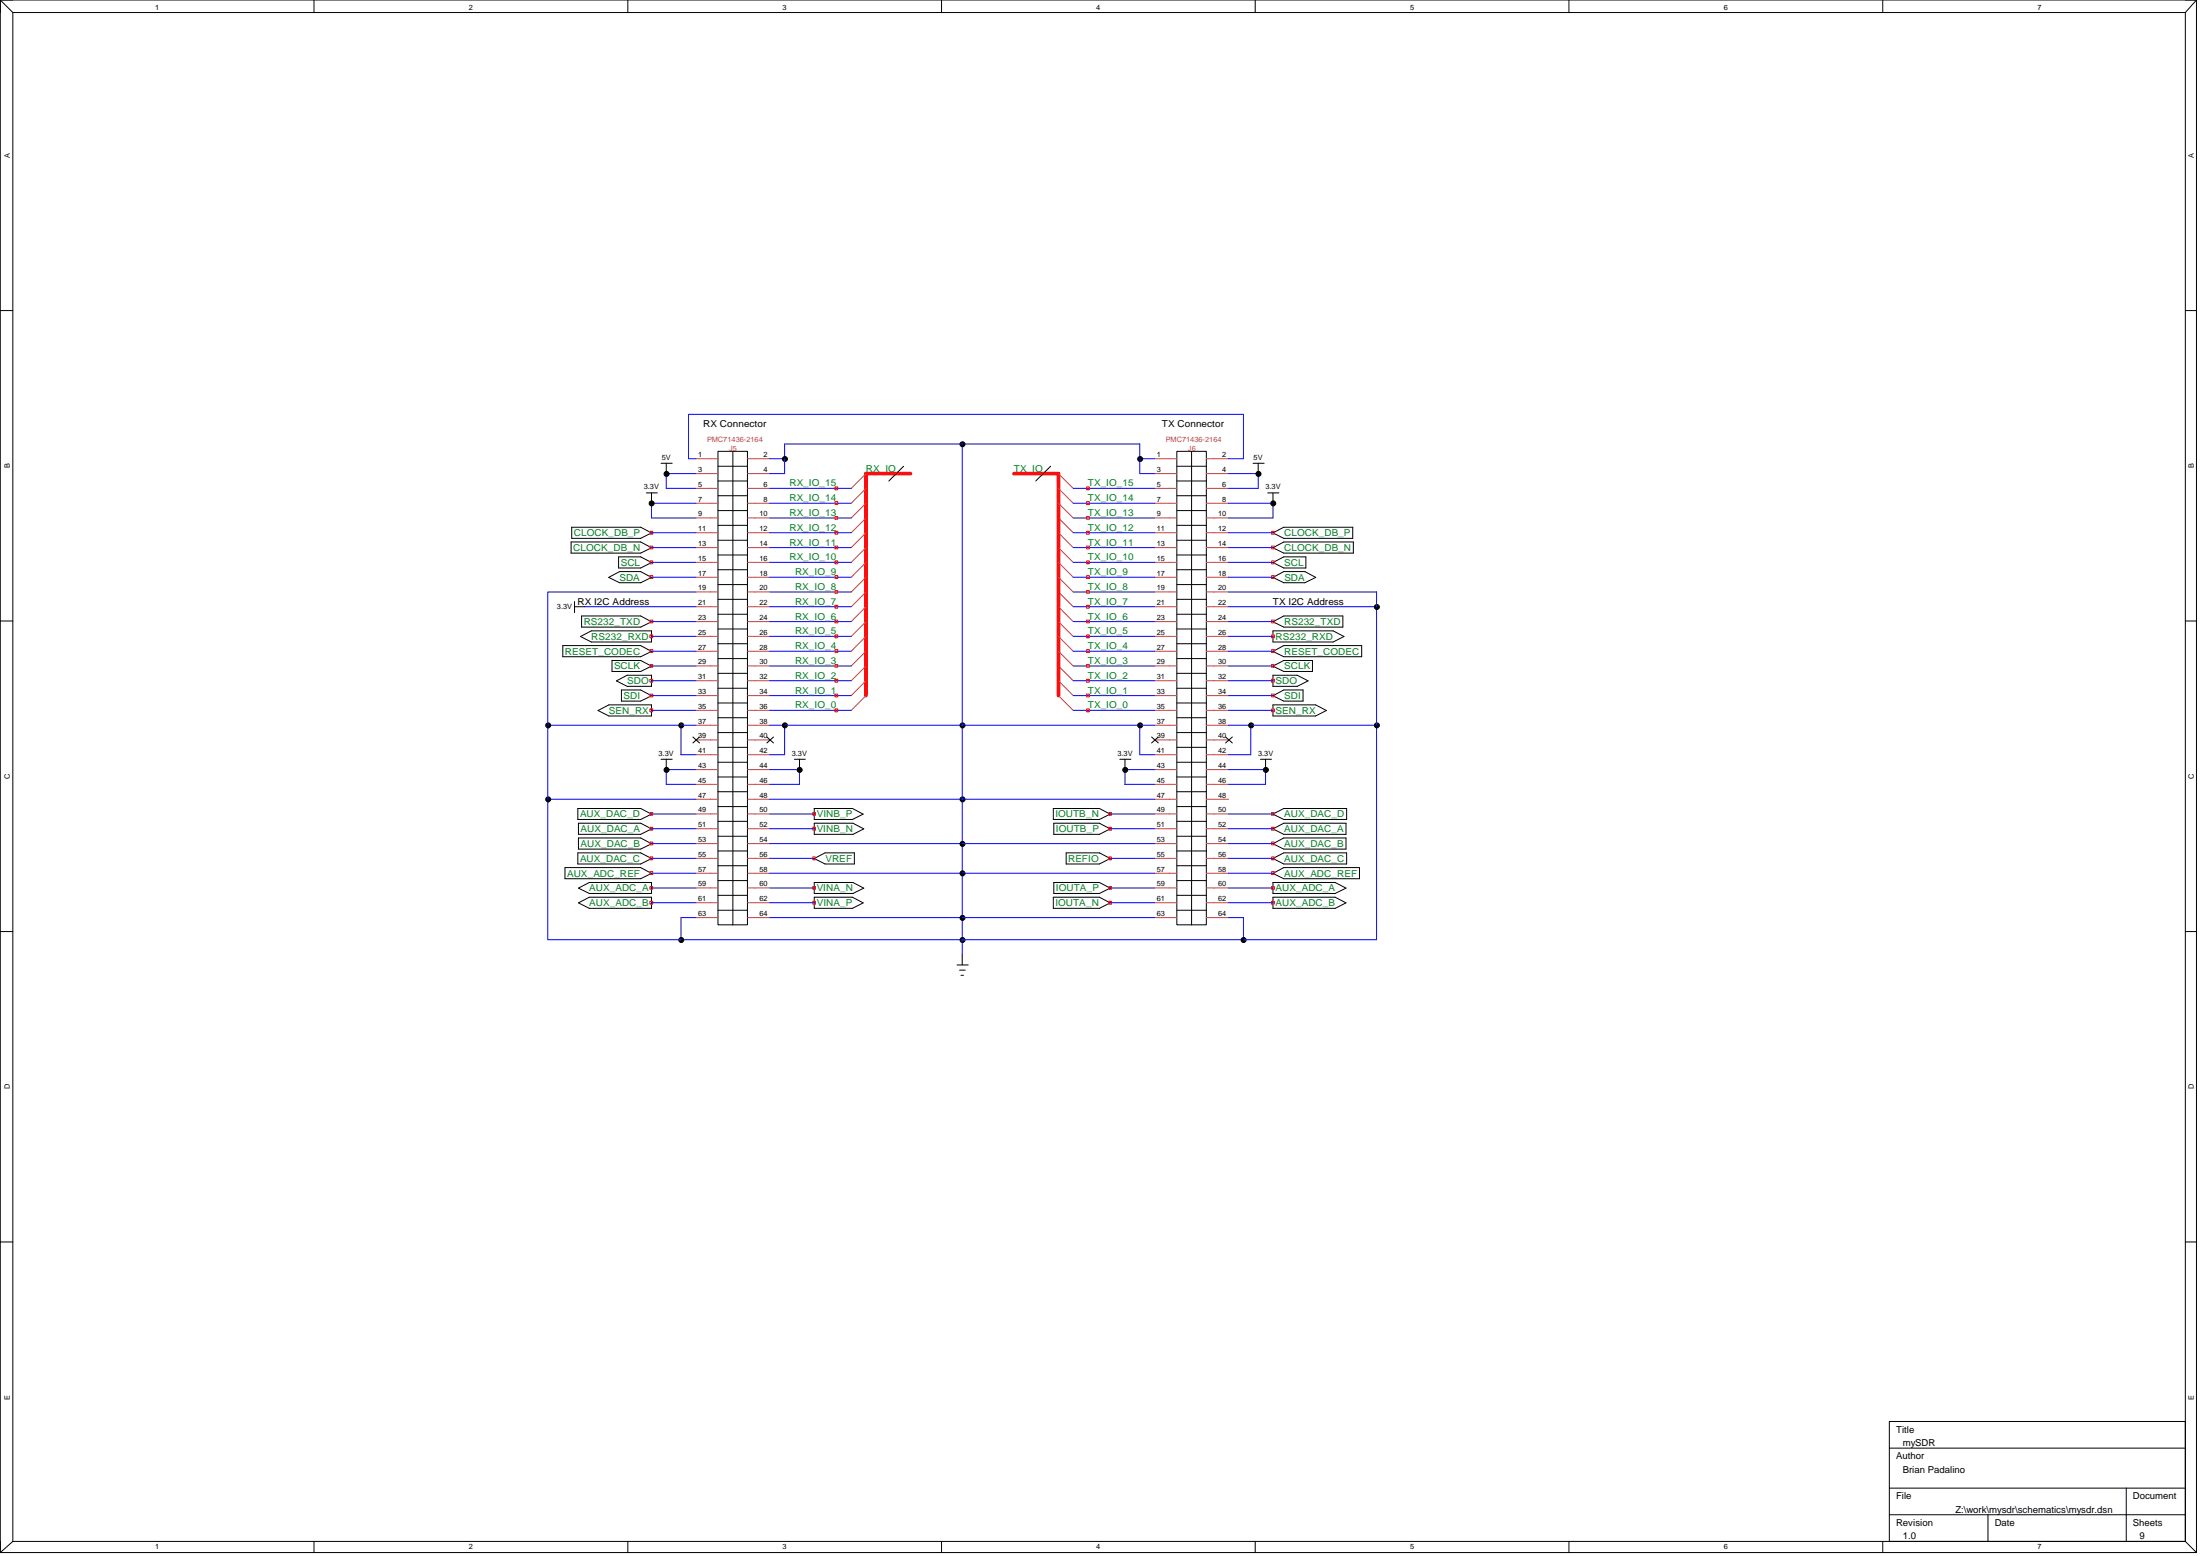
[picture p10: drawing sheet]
<svg xmlns="http://www.w3.org/2000/svg" width="594mm" height="420mm" viewBox="0 0 594 420" stroke-linecap="round" stroke-linejoin="round" font-family="sans-serif">
<g fill="none" stroke="#000" stroke-width=".27">
<path d="M.1 0h593M.1 0v419.2M.1 0l3.4 3.4M3.5 3.4h586.6M3.5 3.4v412.8M84.8 0v3.4M169.5 0v3.4M254.2 0v3.4M339 0v3.4M423.7 0v3.4M508.4 0v3.4M590.1 3.4v412.8"/>
<path d="M593.1 0v419.2M593.1 0l-3 3.4M.1 83.9h3.4M590.1 83.9h3M174.5 133.1h3M175.9 133.1v2.8M178.5 125.1h3M179.9 125.1v2.8M193.9 121.9h7.9v127.8h-7.9zM193.9 125.9h8M193.9 129.9h8M193.9 133.9h8"/>
<path d="M193.9 137.9h8M197.9 121.9v127.9M244 125.9l-4 4M283.7 125.9l-4 4M317.8 121.9h7.9v127.8h-7.9zM317.8 125.9h8M317.8 129.9h8M317.8 133.9h8M317.8 137.9h8M321.8 121.9v127.9M338.4 125.1h3M339.8 125.1v2.8"/>
<path d="M342.3 133.1h3M343.7 133.1v2.8M154.2 146.3h18.8l2.9 1.6-2.9 1.5h-18.8zM154.4 142.4h18.6l2.9 1.5-2.9 1.5h-18.6zM164.4 155.9l2.9-1.6h5.7l2.9 1.6-2.9 1.5h-5.7zM167 150.4h6l2.9 1.5-2.9 1.5h-6zM193.9 141.9h8M193.9 145.9h8M193.9 149.9h8M193.9 153.8h8M193.9 157.9h8M317.8 141.9h8"/>
<path d="M317.8 145.9h8M317.8 149.9h8M317.8 153.8h8M317.8 157.9h8M343.7 143.9l3-1.5h18.6v3h-18.6zM343.7 147.9l3-1.6h18.8v3.1h-18.8zM343.7 151.9l3-1.5h5.9v3h-5.9zM343.7 155.9l3-1.6h5.7l2.9 1.6-2.9 1.5h-5.7zM.1 167.7h3.4M152 174.3h21l2.9 1.6-2.9 1.4h-21zM155.1 162.4v3M155.1 163.8h2.8"/>
<path d="M156.8 171.9l2.9-1.6h16.2v3.1h-16.2zM157 166.3h16l2.9 1.6-2.9 1.4h-16zM165.3 178.4h7.7l2.9 1.5-2.9 1.4h-7.7zM193.9 161.8h8M193.9 165.9h8M193.9 169.8h8M193.9 173.8h8M193.9 177.8h8M317.8 161.8h8M317.8 165.9h8M317.8 169.8h8M317.8 173.8h8"/>
<path d="M317.8 177.8h8M343.7 179.9l3-1.5h7.7v2.9h-7.7zM343.7 175.9l3-1.6h21v3h-21zM343.7 167.9l3-1.6h15.9v3h-15.9zM343.7 170.3h16.3l2.9 1.6-2.9 1.5h-16.3zM590.1 167.7h3M161.5 191.9l2.9-1.6h11.5v3h-11.5zM166.4 183.9l3-1.6h6.5v3h-6.5zM167.8 186.3h5.2l2.9 1.6-2.9 1.4h-5.2zM187.1 199l1.8 1.6M188.9 199l-1.8 1.6M193.9 181.8h8"/>
<path d="M193.9 185.8h8M193.9 189.8h8M193.9 193.8h8M193.9 197.8h8M207.1 199l1.8 1.6M208.9 199l-1.8 1.6M311 199l1.8 1.6M312.8 199l-1.8 1.6M317.8 181.8h8M317.8 185.8h8M317.8 189.8h8M317.8 193.8h8"/>
<path d="M317.8 197.8h8M331 199l1.8 1.6M332.8 199l-1.8 1.6M343.7 182.3h6.6l2.9 1.6-2.9 1.4h-6.6zM343.7 187.9l3-1.6h5.2v3h-5.2zM343.7 190.3h11.6l2.9 1.6-2.9 1.4h-11.6zM156 218.3h17l2.9 1.5-2.9 1.5h-17zM178.5 205h3M179.9 205v2.8M193.9 201.8h8M193.9 205.8h8M193.9 209.8h8"/>
<path d="M193.9 213.8h8M193.9 217.8h8M214.5 205h3M215.9 205v2.8M219.9 218.3h10.3l2.9 1.5-2.9 1.5h-10.3zM284.4 218.3h12.5l2.9 1.5-2.9 1.5h-12.5zM302.4 205h3M303.8 205v2.8M317.8 201.8h8M317.8 205.8h8M317.8 209.8h8M317.8 213.8h8"/>
<path d="M317.8 217.8h8M340.4 205h3M341.8 205v2.8M343.7 219.8l3-1.5h16.9v3h-16.9zM152.6 234.3h20.4l2.9 1.5-2.9 1.5h-20.4zM156 230.3h17l2.9 1.5-2.9 1.5h-17zM156.2 239.8l2.9-1.5h16.8v3h-16.8zM156.2 222.3h16.8l2.9 1.5-2.9 1.5h-16.8zM156.2 226.3h16.8l2.9 1.5-2.9 1.5h-16.8zM193.9 221.8h8M193.9 225.8h8M193.9 229.8h8"/>
<path d="M193.9 233.8h8M193.9 237.8h8M219.9 222.3h10.4l2.9 1.5-2.9 1.5h-10.4zM219.9 231.8l2.9-1.5h7.9v3h-7.9zM219.9 238.3h10.4l2.9 1.5-2.9 1.5h-10.4zM284.6 222.3h12.3l2.9 1.5-2.9 1.5h-12.3zM284.6 238.3h12.3l2.9 1.5-2.9 1.5h-12.3zM287.9 230.3h9l2.9 1.5-2.9 1.5h-9zM317.8 221.8h8M317.8 225.8h8M317.8 229.8h8M317.8 233.8h8"/>
<path d="M317.8 237.8h8M343.7 223.8l3-1.5h16.8v3h-16.8zM343.7 227.8l3-1.5h16.8v3h-16.8zM343.7 231.8l3-1.5h16.9v3h-16.9zM343.7 235.8l3-1.5h20.4v3h-20.4zM343.7 238.3h16.8l3 1.5-3 1.5h-16.8zM.1 251.5h3.4M156.2 243.8l2.9-1.5h16.8v3h-16.8zM193.9 241.8h8M193.9 245.8h8M219.9 242.3h10.3l2.9 1.5-2.9 1.5h-10.3zM259.8 257.8v2.8"/>
<path d="M284.4 242.3h12.5l2.9 1.5-2.9 1.5h-12.5zM317.8 241.8h8M317.8 245.8h8M343.7 242.3h16.8l3 1.5-3 1.5h-16.8zM590.1 251.5h3M258.4 260.6h3M259.1 262h1.5M259.5 263.4h.7M.1 335.4h3.4M590.1 335.4h3M510.2 391h79.9M590.1 383.8h-79.9v32.4"/>
<path d="M.1 419.2h593M3.5 416.2h586.6M3.5 416.2l-3.4 3M84.8 416.2v3M169.5 416.2v3M254.2 416.2v3M339 416.2v3M423.7 416.2v3M508.4 416.2v3M510.2 401.8h79.9M510.2 409h79.9M536.8 409v7.2"/>
<path d="M574.2 401.8v14.4M590.1 416.2l3 3"/>
<circle cx="259.9" cy="120" r=".68"/>
<circle cx="176" cy="135.9" r=".68"/>
<circle cx="180" cy="128" r=".68"/>
<circle cx="212" cy="123.9" r=".68"/>
<circle cx="307.9" cy="123.9" r=".68"/>
<circle cx="339.8" cy="128" r=".68"/>
<circle cx="343.8" cy="135.9" r=".68"/>
<circle cx="371.8" cy="163.9" r=".68"/>
<circle cx="148" cy="195.9" r=".68"/>
<circle cx="184" cy="195.9" r=".68"/>
<circle cx="212" cy="195.9" r=".68"/>
<circle cx="259.9" cy="195.9" r=".68"/>
<circle cx="307.9" cy="195.9" r=".68"/>
<circle cx="337.9" cy="195.9" r=".68"/>
<circle cx="371.8" cy="195.9" r=".68"/>
<circle cx="148" cy="215.9" r=".68"/>
<circle cx="180" cy="207.9" r=".68"/>
<circle cx="215.9" cy="207.9" r=".68"/>
<circle cx="259.9" cy="215.9" r=".68"/>
<circle cx="303.9" cy="207.9" r=".68"/>
<circle cx="341.8" cy="207.9" r=".68"/>
<circle cx="259.9" cy="235.8" r=".68"/>
<circle cx="259.9" cy="227.9" r=".68"/>
<circle cx="184" cy="253.8" r=".68"/>
<circle cx="259.9" cy="253.8" r=".68"/>
<circle cx="259.9" cy="247.9" r=".68"/>
<circle cx="335.8" cy="253.8" r=".68"/>
</g>
<g fill="none" stroke="#c04040" stroke-width=".27">
<path d="M187.9 123.9h6M187.9 127.9h6M187.9 131.9h6M187.9 135.9h6M187.9 139.9h6M201.9 123.9h6M201.9 127.9h6M201.9 131.9h6M201.9 135.9h6M201.9 139.9h6M233.8 127.9l-3.9 4M233.8 131.9l-3.9 4"/>
<path d="M233.8 135.9l-3.9 4M233.8 139.9l-3.9 3.9M285.8 131.9l4 4M285.8 135.9l4 4M285.8 139.9l4 3.9M285.8 127.9l4 4M311.8 123.9h6M311.8 127.9h6M311.8 131.9h6M311.8 135.9h6M311.8 139.9h6M325.8 123.9h6"/>
<path d="M325.8 127.9h6M325.8 131.9h6M325.8 135.9h6M325.8 139.9h6M187.9 143.8h6M187.9 147.9h6M187.9 151.8h6M187.9 155.9h6M187.9 159.9h6M201.9 143.8h6M201.9 147.9h6M201.9 151.8h6"/>
<path d="M201.9 155.9h6M201.9 159.9h6M233.8 143.8l-3.9 4.1M233.8 147.9l-3.9 3.9M233.8 151.8l-3.9 4.1M233.8 155.9l-3.9 4M233.8 159.9l-3.9 3.9M285.8 143.8l4 4.1M285.8 147.9l4 3.9M285.8 151.8l4 4.1M285.8 155.9l4 4M285.8 159.9l4 3.9"/>
<path d="M311.8 143.8h6M311.8 147.9h6M311.8 151.8h6M311.8 155.9h6M311.8 159.9h6M325.8 143.8h6M325.8 147.9h6M325.8 151.8h6M325.8 155.9h6M325.8 159.9h6M187.9 163.8h6M187.9 167.9h6"/>
<path d="M187.9 171.8h6M187.9 175.9h6M187.9 179.8h6M201.9 163.8h6M201.9 167.9h6M201.9 171.8h6M201.9 175.9h6M201.9 179.8h6M233.8 163.8l-3.9 4.1M233.8 167.9l-3.9 3.9M233.8 171.8l-3.9 4.1M233.8 175.9l-3.9 3.9"/>
<path d="M233.8 179.8l-3.9 4M285.8 163.8l4 4.1M285.8 167.9l4 3.9M285.8 171.8l4 4.1M285.8 175.9l4 3.9M285.8 179.8l4 4M311.8 163.8h6M311.8 167.9h6M311.8 171.8h6M311.8 175.9h6M311.8 179.8h6M325.8 163.8h6"/>
<path d="M325.8 167.9h6M325.8 171.8h6M325.8 175.9h6M325.8 179.8h6M187.9 183.8h6M187.9 187.8h6M187.9 191.8h6M187.9 195.8h6M187.9 199.8h6M201.9 183.8h6M201.9 187.8h6M201.9 191.8h6"/>
<path d="M201.9 195.8h6M201.9 199.8h6M233.8 183.8l-3.9 4M233.8 187.8l-3.9 4M285.8 183.8l4 4M285.8 187.8l4 4M311.8 183.8h6M311.8 187.8h6M311.8 191.8h6M311.8 195.8h6M311.8 199.8h6M325.8 183.8h6"/>
<path d="M325.8 187.8h6M325.8 191.8h6M325.8 195.8h6M325.8 199.8h6M187.9 203.8h6M187.9 207.8h6M187.9 211.8h6M187.9 215.8h6M187.9 219.8h6M201.9 203.8h6M201.9 207.8h6M201.9 211.8h6"/>
<path d="M201.9 215.8h6M201.9 219.8h6M311.8 203.8h6M311.8 207.8h6M311.8 211.8h6M311.8 215.8h6M311.8 219.8h6M325.8 203.8h6M325.8 207.8h6M325.8 211.8h6M325.8 215.8h6M325.8 219.8h6"/>
<path d="M187.9 223.8h6M187.9 227.8h6M187.9 231.8h6M187.9 235.8h6M187.9 239.8h6M201.9 223.8h6M201.9 227.8h6M201.9 231.8h6M201.9 235.8h6M201.9 239.8h6M311.8 223.8h6M311.8 227.8h6"/>
<path d="M311.8 231.8h6M311.8 235.8h6M311.8 239.8h6M325.8 223.8h6M325.8 227.8h6M325.8 231.8h6M325.8 235.8h6M325.8 239.8h6M187.9 243.8h6M187.9 247.8h6M201.9 243.8h6M201.9 247.8h6"/>
<path d="M311.8 243.8h6M311.8 247.8h6M325.8 243.8h6M325.8 247.8h6"/>
</g>
<g fill="none" stroke="#00f" stroke-width=".27">
<path d="M259.8 119.9v137.9M187.9 123.9h-2v-12h149.9v12h-4M187.9 127.9h-8v4h8M187.9 135.9h-12v4h12M207.9 123.9h4M207.9 131.9h22M207.9 127.9h4v-8h95.9v8h4M207.9 135.9h22M207.9 139.9h22M289.8 131.9h22M289.8 135.9h22M289.8 139.9h22"/>
<path d="M307.8 123.9h4M331.8 127.9h8v4h-8M331.8 135.9h11.9v4h-11.9M175.9 143.8h12M175.9 147.9h12M175.9 151.8h12M175.9 155.9h12M187.9 159.9h-40v93.8h223.8v-93.8h-39.9M207.9 143.8h22M207.9 147.9h22M207.9 151.8h22M207.9 155.9h22"/>
<path d="M207.9 159.9h22M289.8 143.8h22M289.8 147.9h22M289.8 151.8h22M289.8 155.9h22M289.8 159.9h22M331.8 143.8h11.9M331.8 147.9h11.9M331.8 151.8h11.9M331.8 155.9h11.9M157.9 163.8h30M175.9 179.8h12"/>
<path d="M175.9 175.9h12M175.9 167.9h12M175.9 171.8h12M207.9 179.8h22M207.9 163.8h22M207.9 175.9h22M207.9 167.9h22M207.9 171.8h22M289.8 179.8h22M289.8 163.8h22M289.8 175.9h22M289.8 167.9h22"/>
<path d="M289.8 171.8h22M331.8 179.8h11.9M331.8 163.8h39.9M331.8 175.9h11.9M331.8 167.9h11.9M331.8 171.8h11.9M147.9 195.8h40M175.9 183.8h12M175.9 187.8h12M175.9 191.8h12M183.9 195.8v8h4M207.9 183.8h22"/>
<path d="M207.9 187.8h22M207.9 191.8h22M207.9 195.8h103.9M211.9 195.8v8h-4M289.8 183.8h22M289.8 187.8h22M289.8 191.8h22M307.8 195.8v8h4M331.8 183.8h11.9M331.8 187.8h11.9M331.8 191.8h11.9M331.8 195.8h39.9"/>
<path d="M337.8 195.8v8h-6M147.9 215.8h40M175.9 219.8h12M187.9 207.8h-8v4h8M207.9 219.8h12M207.9 215.8h103.9M207.9 207.8h8v4h-8M299.8 219.8h12M311.8 207.8h-8v4h8M331.8 219.8h11.9M331.8 207.8h10v4h-10M175.9 223.8h12"/>
<path d="M175.9 227.8h12M175.9 231.8h12M175.9 235.8h12M175.9 239.8h12M207.9 223.8h12M207.9 227.8h103.9M207.9 231.8h12M207.9 235.8h103.9M207.9 239.8h12M299.8 223.8h12M299.8 231.8h12M299.8 239.8h12"/>
<path d="M331.8 223.8h11.9M331.8 227.8h11.9M331.8 231.8h11.9M331.8 235.8h11.9M331.8 239.8h11.9M175.9 243.8h12M187.9 247.8h-4v5.9M207.9 243.8h12M207.9 247.8h103.9M299.8 243.8h12M331.8 243.8h11.9M331.8 247.8h4v5.9"/>
</g>
<g fill="none" stroke="#f00" stroke-width=".27">
<path d="M225.5 139.5h.7v.7h-.7zM225.5 135.5h.7v.7h-.7zM225.5 131.5h.7v.7h-.7zM293.4 139.5h.8v.7h-.8zM293.4 135.5h.8v.7h-.8zM293.4 131.5h.8v.7h-.8zM175.5 143.5h.8v.7h-.8zM175.5 147.4h.8v.8h-.8zM175.5 151.5h.8v.7h-.8zM175.5 155.4h.8v.8h-.8zM225.5 159.5h.7v.7h-.7zM225.5 155.4h.7v.8h-.7z"/>
<path d="M225.5 151.5h.7v.7h-.7zM225.5 147.4h.7v.8h-.7zM225.5 143.5h.7v.7h-.7zM293.4 159.5h.8v.7h-.8zM293.4 155.4h.8v.8h-.8zM293.4 151.5h.8v.7h-.8zM293.4 147.4h.8v.8h-.8zM293.4 143.5h.8v.7h-.8zM343.4 143.5h.7v.7h-.7zM343.4 147.4h.7v.8h-.7zM343.4 151.5h.7v.7h-.7zM343.4 155.4h.7v.8h-.7z"/>
<path d="M175.5 179.5h.8v.7h-.8zM175.5 175.4h.8v.8h-.8zM175.5 167.4h.8v.8h-.8zM175.5 171.4h.8v.8h-.8zM225.5 179.5h.7v.7h-.7zM225.5 175.4h.7v.8h-.7zM225.5 171.4h.7v.8h-.7zM225.5 167.4h.7v.8h-.7zM225.5 163.4h.7v.8h-.7zM293.4 179.5h.8v.7h-.8zM293.4 175.4h.8v.8h-.8zM293.4 171.4h.8v.8h-.8z"/>
<path d="M293.4 167.4h.8v.8h-.8zM293.4 163.4h.8v.8h-.8zM343.4 179.5h.7v.7h-.7zM343.4 175.4h.7v.8h-.7zM343.4 167.4h.7v.8h-.7zM343.4 171.4h.7v.8h-.7zM175.5 183.4h.8v.8h-.8zM175.5 187.4h.8v.8h-.8zM175.5 191.4h.8v.8h-.8zM225.5 191.4h.7v.8h-.7zM225.5 187.4h.7v.8h-.7zM225.5 183.4h.7v.8h-.7z"/>
<path d="M293.4 191.4h.8v.8h-.8zM293.4 187.4h.8v.8h-.8zM293.4 183.4h.8v.8h-.8zM343.4 183.4h.7v.8h-.7zM343.4 187.4h.7v.8h-.7zM343.4 191.4h.7v.8h-.7zM175.5 219.4h.8v.7h-.8zM219.5 219.4h.7v.7h-.7zM299.4 219.4h.7v.7h-.7zM343.4 219.4h.7v.7h-.7zM175.5 223.4h.8v.8h-.8zM175.5 227.4h.8v.7h-.8z"/>
<path d="M175.5 231.4h.8v.8h-.8zM175.5 235.4h.8v.7h-.8zM175.5 239.4h.8v.7h-.8zM219.5 239.4h.7v.7h-.7zM219.5 231.4h.7v.8h-.7zM219.5 223.4h.7v.8h-.7zM299.4 231.4h.7v.8h-.7zM299.4 239.4h.7v.7h-.7zM299.4 223.4h.7v.8h-.7zM343.4 223.4h.7v.8h-.7zM343.4 227.4h.7v.7h-.7zM343.4 231.4h.7v.8h-.7z"/>
<path d="M343.4 235.4h.7v.7h-.7zM343.4 239.4h.7v.7h-.7zM175.5 243.4h.8v.7h-.8zM219.5 243.4h.7v.7h-.7zM299.4 243.4h.7v.7h-.7zM343.4 243.4h.7v.7h-.7z"/>
</g>
<g fill="#000">
<circle cx="259.9" cy="120" r=".68"/>
<circle cx="176" cy="135.9" r=".68"/>
<circle cx="180" cy="128" r=".68"/>
<circle cx="212" cy="123.9" r=".68"/>
<circle cx="307.9" cy="123.9" r=".68"/>
<circle cx="339.8" cy="128" r=".68"/>
<circle cx="343.8" cy="135.9" r=".68"/>
<circle cx="371.8" cy="163.9" r=".68"/>
<circle cx="148" cy="195.9" r=".68"/>
<circle cx="184" cy="195.9" r=".68"/>
<circle cx="212" cy="195.9" r=".68"/>
<circle cx="259.9" cy="195.9" r=".68"/>
<circle cx="307.9" cy="195.9" r=".68"/>
<circle cx="337.9" cy="195.9" r=".68"/>
<circle cx="371.8" cy="195.9" r=".68"/>
<circle cx="148" cy="215.9" r=".68"/>
<circle cx="180" cy="207.9" r=".68"/>
<circle cx="215.9" cy="207.9" r=".68"/>
<circle cx="259.9" cy="215.9" r=".68"/>
<circle cx="303.9" cy="207.9" r=".68"/>
<circle cx="341.8" cy="207.9" r=".68"/>
<circle cx="259.9" cy="235.8" r=".68"/>
<circle cx="259.9" cy="227.9" r=".68"/>
<circle cx="184" cy="253.8" r=".68"/>
<circle cx="259.9" cy="253.8" r=".68"/>
<circle cx="259.9" cy="247.9" r=".68"/>
<circle cx="335.8" cy="253.8" r=".68"/>
</g>
<path d="M245.9 127.9h-12.1v59.9M273.8 127.9h12v59.9" fill="none" stroke="#f00" stroke-width=".97"/>
<g font-size="2.6">
<text x="189.9" y="115.4">RX Connector</text>
<text x="313.8" y="115.4">TX Connector</text>
<text x="155.9" y="163.3">RX I2C Address</text>
<text x="343.7" y="163.3">TX I2C Address</text>
<text x="512" y="386.9">Title</text>
<text x="512" y="394.1">Author</text>
<text x="513.8" y="390.5">mySDR</text>
<text x="513.8" y="397.7">Brian Padalino</text>
<text x="512" y="404.9">File</text>
<text x="575.9" y="404.9">Document</text>
<text x="512" y="412.1">Revision</text>
<text x="528" y="408.5">Z:\work\mysdr\schematics\mysdr.dsn</text>
<text x="538.6" y="412.1">Date</text>
<text x="575.9" y="412.1">Sheets</text>
<text x="513.8" y="415.7">1.0</text>
<text x="577.8" y="415.7">9</text>
</g>
<g font-size="2.6" fill="#008020">
<text x="213.2" y="131.3">RX_IO_15</text>
<text x="233.8" y="127.3">RX_IO</text>
<text x="273.8" y="127.3">TX_IO</text>
<text x="293.8" y="131.3">TX_IO_15</text>
<text x="213.2" y="135.3">RX_IO_14</text>
<text x="293.8" y="135.3">TX_IO_14</text>
<text x="213.2" y="143.3">RX_IO_12</text>
<text x="213.2" y="139.3">RX_IO_13</text>
<text x="293.8" y="143.3">TX_IO_12</text>
<text x="293.8" y="139.3">TX_IO_13</text>
<text x="154.8" y="148.8">CLOCK_DB_N</text>
<text x="155" y="144.8">CLOCK_DB_P</text>
<text x="213.2" y="147.3">RX_IO_11</text>
<text x="293.8" y="147.3">TX_IO_11</text>
<text x="346.8" y="144.8">CLOCK_DB_P</text>
<text x="346.8" y="148.8">CLOCK_DB_N</text>
<text x="167.6" y="152.8">SCL</text>
<text x="213.2" y="151.3">RX_IO_10</text>
<text x="214.7" y="155.3">RX_IO_9</text>
<text x="293.8" y="155.3">TX_IO_9</text>
<text x="293.8" y="151.3">TX_IO_10</text>
<text x="346.8" y="152.8">SCL</text>
<text x="167.3" y="156.8">SDA</text>
<text x="214.7" y="159.3">RX_IO_8</text>
<text x="293.8" y="159.3">TX_IO_8</text>
<text x="346.8" y="156.8">SDA</text>
<text x="214.7" y="167.3">RX_IO_6</text>
<text x="214.7" y="163.3">RX_IO_7</text>
<text x="293.8" y="167.3">TX_IO_6</text>
<text x="293.8" y="163.3">TX_IO_7</text>
<text x="157.6" y="168.8">RS232_TXD</text>
<text x="159.7" y="172.8">RS232_RXD</text>
<text x="214.7" y="171.3">RX_IO_5</text>
<text x="293.8" y="171.3">TX_IO_5</text>
<text x="344.5" y="172.8">RS232_RXD</text>
<text x="346.8" y="168.8">RS232_TXD</text>
<text x="152.6" y="176.8">RESET_CODEC</text>
<text x="214.7" y="179.3">RX_IO_3</text>
<text x="214.7" y="175.3">RX_IO_4</text>
<text x="293.8" y="179.3">TX_IO_3</text>
<text x="293.8" y="175.3">TX_IO_4</text>
<text x="346.8" y="176.8">RESET_CODEC</text>
<text x="165.8" y="180.8">SCLK</text>
<text x="169.4" y="184.8">SDO</text>
<text x="214.7" y="183.3">RX_IO_2</text>
<text x="293.8" y="183.3">TX_IO_2</text>
<text x="344.5" y="184.8">SDO</text>
<text x="346.8" y="180.8">SCLK</text>
<text x="168.4" y="188.8">SDI</text>
<text x="214.7" y="191.3">RX_IO_0</text>
<text x="214.7" y="187.3">RX_IO_1</text>
<text x="293.8" y="191.3">TX_IO_0</text>
<text x="293.8" y="187.3">TX_IO_1</text>
<text x="346.8" y="188.8">SDI</text>
<text x="164.4" y="192.8">SEN_RX</text>
<text x="344.5" y="192.8">SEN_RX</text>
<text x="156.6" y="220.7">AUX_DAC_D</text>
<text x="220.6" y="220.7">VINB_P</text>
<text x="285" y="220.7">IOUTB_N</text>
<text x="346.8" y="220.7">AUX_DAC_D</text>
<text x="156.8" y="224.7">AUX_DAC_A</text>
<text x="220.5" y="224.7">VINB_N</text>
<text x="285.2" y="224.7">IOUTB_P</text>
<text x="346.8" y="224.7">AUX_DAC_A</text>
<text x="156.6" y="232.7">AUX_DAC_C</text>
<text x="156.8" y="228.7">AUX_DAC_B</text>
<text x="222.9" y="232.7">VREF</text>
<text x="288.5" y="232.7">REFIO</text>
<text x="346.8" y="228.7">AUX_DAC_B</text>
<text x="346.8" y="232.7">AUX_DAC_C</text>
<text x="153.2" y="236.7">AUX_ADC_REF</text>
<text x="346.8" y="236.7">AUX_ADC_REF</text>
<text x="159.1" y="240.7">AUX_ADC_A</text>
<text x="159.1" y="244.7">AUX_ADC_B</text>
<text x="220.5" y="240.7">VINA_N</text>
<text x="220.6" y="244.7">VINA_P</text>
<text x="285" y="244.7">IOUTA_N</text>
<text x="285.2" y="240.7">IOUTA_P</text>
<text x="344.5" y="240.7">AUX_ADC_A</text>
<text x="344.5" y="244.7">AUX_ADC_B</text>
</g>
<g font-size="2">
<text x="41.9" y="2.6">1</text>
<text x="126.6" y="2.6">2</text>
<text x="211.3" y="2.6">3</text>
<text x="296" y="2.6">4</text>
<text x="380.8" y="2.6">5</text>
<text x="465.5" y="2.6">6</text>
<text x="550.2" y="2.6">7</text>
<text x="2.6" y="42.6" transform="rotate(-90 2.6 42.6)">A</text>
<text x="592.4" y="42.6" transform="rotate(-90 592.4 42.6)">A</text>
<text x="178.7" y="124.1">5V</text>
<text x="188.5" y="123.4">1</text>
<text x="206.2" y="123.4">2</text>
<text x="312.4" y="123.4">1</text>
<text x="330.1" y="123.4">2</text>
<text x="338.5" y="124.1">5V</text>
<text x="2.6" y="126.4" transform="rotate(-90 2.6 126.4)">B</text>
<text x="188.5" y="127.5">3</text>
<text x="188.5" y="131.4">5</text>
<text x="206.2" y="127.5">4</text>
<text x="206.2" y="131.4">6</text>
<text x="312.4" y="127.5">3</text>
<text x="312.4" y="131.4">5</text>
<text x="330.1" y="127.5">4</text>
<text x="330.1" y="131.4">6</text>
<text x="592.4" y="126.4" transform="rotate(-90 592.4 126.4)">B</text>
<text x="173.9" y="132">3.3V</text>
<text x="188.5" y="135.5">7</text>
<text x="206.2" y="135.5">8</text>
<text x="312.4" y="135.5">7</text>
<text x="330.1" y="135.5">8</text>
<text x="341.7" y="132">3.3V</text>
<text x="188.5" y="139.4">9</text>
<text x="188.5" y="143.4">11</text>
<text x="205.1" y="139.4">10</text>
<text x="205.1" y="143.4">12</text>
<text x="312.4" y="139.4">9</text>
<text x="312.4" y="143.4">11</text>
<text x="328.9" y="139.4">10</text>
<text x="328.9" y="143.4">12</text>
<text x="188.5" y="147.4">13</text>
<text x="205.1" y="147.4">14</text>
<text x="312.4" y="147.4">13</text>
<text x="328.9" y="147.4">14</text>
<text x="188.5" y="151.4">15</text>
<text x="188.5" y="155.4">17</text>
<text x="205.1" y="151.4">16</text>
<text x="205.1" y="155.4">18</text>
<text x="312.4" y="151.4">15</text>
<text x="312.4" y="155.4">17</text>
<text x="328.9" y="151.4">16</text>
<text x="328.9" y="155.4">18</text>
<text x="188.5" y="159.4">19</text>
<text x="205.1" y="159.4">20</text>
<text x="312.4" y="159.4">19</text>
<text x="328.9" y="159.4">20</text>
<text x="150.4" y="164.5">3.3V</text>
<text x="188.5" y="163.4">21</text>
<text x="188.5" y="167.4">23</text>
<text x="205.1" y="163.4">22</text>
<text x="205.1" y="167.4">24</text>
<text x="312.4" y="163.4">21</text>
<text x="312.4" y="167.4">23</text>
<text x="328.9" y="163.4">22</text>
<text x="328.9" y="167.4">24</text>
<text x="188.5" y="171.4">25</text>
<text x="205.1" y="171.4">26</text>
<text x="312.4" y="171.4">25</text>
<text x="328.9" y="171.4">26</text>
<text x="188.5" y="175.4">27</text>
<text x="188.5" y="179.4">29</text>
<text x="205.1" y="175.4">28</text>
<text x="205.1" y="179.4">30</text>
<text x="312.4" y="175.4">27</text>
<text x="312.4" y="179.4">29</text>
<text x="328.9" y="175.4">28</text>
<text x="328.9" y="179.4">30</text>
<text x="188.5" y="183.4">31</text>
<text x="205.1" y="183.4">32</text>
<text x="312.4" y="183.4">31</text>
<text x="328.9" y="183.4">32</text>
<text x="188.5" y="187.4">33</text>
<text x="188.5" y="191.4">35</text>
<text x="205.1" y="187.4">34</text>
<text x="205.1" y="191.4">36</text>
<text x="312.4" y="187.4">33</text>
<text x="312.4" y="191.4">35</text>
<text x="328.9" y="187.4">34</text>
<text x="328.9" y="191.4">36</text>
<text x="188.5" y="195.4">37</text>
<text x="205.1" y="195.4">38</text>
<text x="312.4" y="195.4">37</text>
<text x="328.9" y="195.4">38</text>
<text x="188.5" y="199.4">39</text>
<text x="188.5" y="203.4">41</text>
<text x="205.1" y="199.4">40</text>
<text x="205.1" y="203.4">42</text>
<text x="312.4" y="199.4">39</text>
<text x="312.4" y="203.4">41</text>
<text x="328.9" y="199.4">40</text>
<text x="328.9" y="203.4">42</text>
<text x="177.8" y="204">3.3V</text>
<text x="188.5" y="207.4">43</text>
<text x="205.1" y="207.4">44</text>
<text x="213.8" y="204">3.3V</text>
<text x="301.7" y="204">3.3V</text>
<text x="312.4" y="207.4">43</text>
<text x="328.9" y="207.4">44</text>
<text x="339.7" y="204">3.3V</text>
<text x="2.6" y="210.3" transform="rotate(-90 2.6 210.3)">C</text>
<text x="188.5" y="211.4">45</text>
<text x="188.5" y="215.4">47</text>
<text x="205.1" y="211.4">46</text>
<text x="205.1" y="215.4">48</text>
<text x="312.4" y="211.4">45</text>
<text x="312.4" y="215.4">47</text>
<text x="328.9" y="211.4">46</text>
<text x="328.9" y="215.4">48</text>
<text x="592.4" y="210.3" transform="rotate(-90 592.4 210.3)">C</text>
<text x="188.5" y="219.4">49</text>
<text x="205.1" y="219.4">50</text>
<text x="312.4" y="219.4">49</text>
<text x="328.9" y="219.4">50</text>
<text x="188.5" y="223.4">51</text>
<text x="188.5" y="227.4">53</text>
<text x="205.1" y="223.4">52</text>
<text x="205.1" y="227.4">54</text>
<text x="312.4" y="223.4">51</text>
<text x="312.4" y="227.4">53</text>
<text x="328.9" y="223.4">52</text>
<text x="328.9" y="227.4">54</text>
<text x="188.5" y="231.4">55</text>
<text x="205.1" y="231.4">56</text>
<text x="312.4" y="231.4">55</text>
<text x="328.9" y="231.4">56</text>
<text x="188.5" y="235.4">57</text>
<text x="188.5" y="239.4">59</text>
<text x="205.1" y="235.4">58</text>
<text x="205.1" y="239.4">60</text>
<text x="312.4" y="235.4">57</text>
<text x="312.4" y="239.4">59</text>
<text x="328.9" y="235.4">58</text>
<text x="328.9" y="239.4">60</text>
<text x="188.5" y="243.3">61</text>
<text x="205.1" y="243.3">62</text>
<text x="312.4" y="243.3">61</text>
<text x="328.9" y="243.3">62</text>
<text x="188.5" y="247.4">63</text>
<text x="205.1" y="247.4">64</text>
<text x="312.4" y="247.4">63</text>
<text x="328.9" y="247.4">64</text>
<text x="2.6" y="294.2" transform="rotate(-90 2.6 294.2)">D</text>
<text x="592.4" y="294.2" transform="rotate(-90 592.4 294.2)">D</text>
<text x="2.6" y="378" transform="rotate(-90 2.6 378)">E</text>
<text x="592.4" y="378" transform="rotate(-90 592.4 378)">E</text>
<text x="41.9" y="418.4">1</text>
<text x="126.6" y="418.4">2</text>
<text x="211.3" y="418.4">3</text>
<text x="296" y="418.4">4</text>
<text x="380.8" y="418.4">5</text>
<text x="465.5" y="418.4">6</text>
<text x="550.2" y="418.4">7</text>
</g>
<g font-size="2" fill="#c04040">
<text x="190.9" y="119.5">PMC71436-2164</text>
<text x="314.8" y="119.5">PMC71436-2164</text>
<text x="196.9" y="121.9">J5</text>
<text x="320.8" y="121.9">J6</text>
</g>
</svg>
